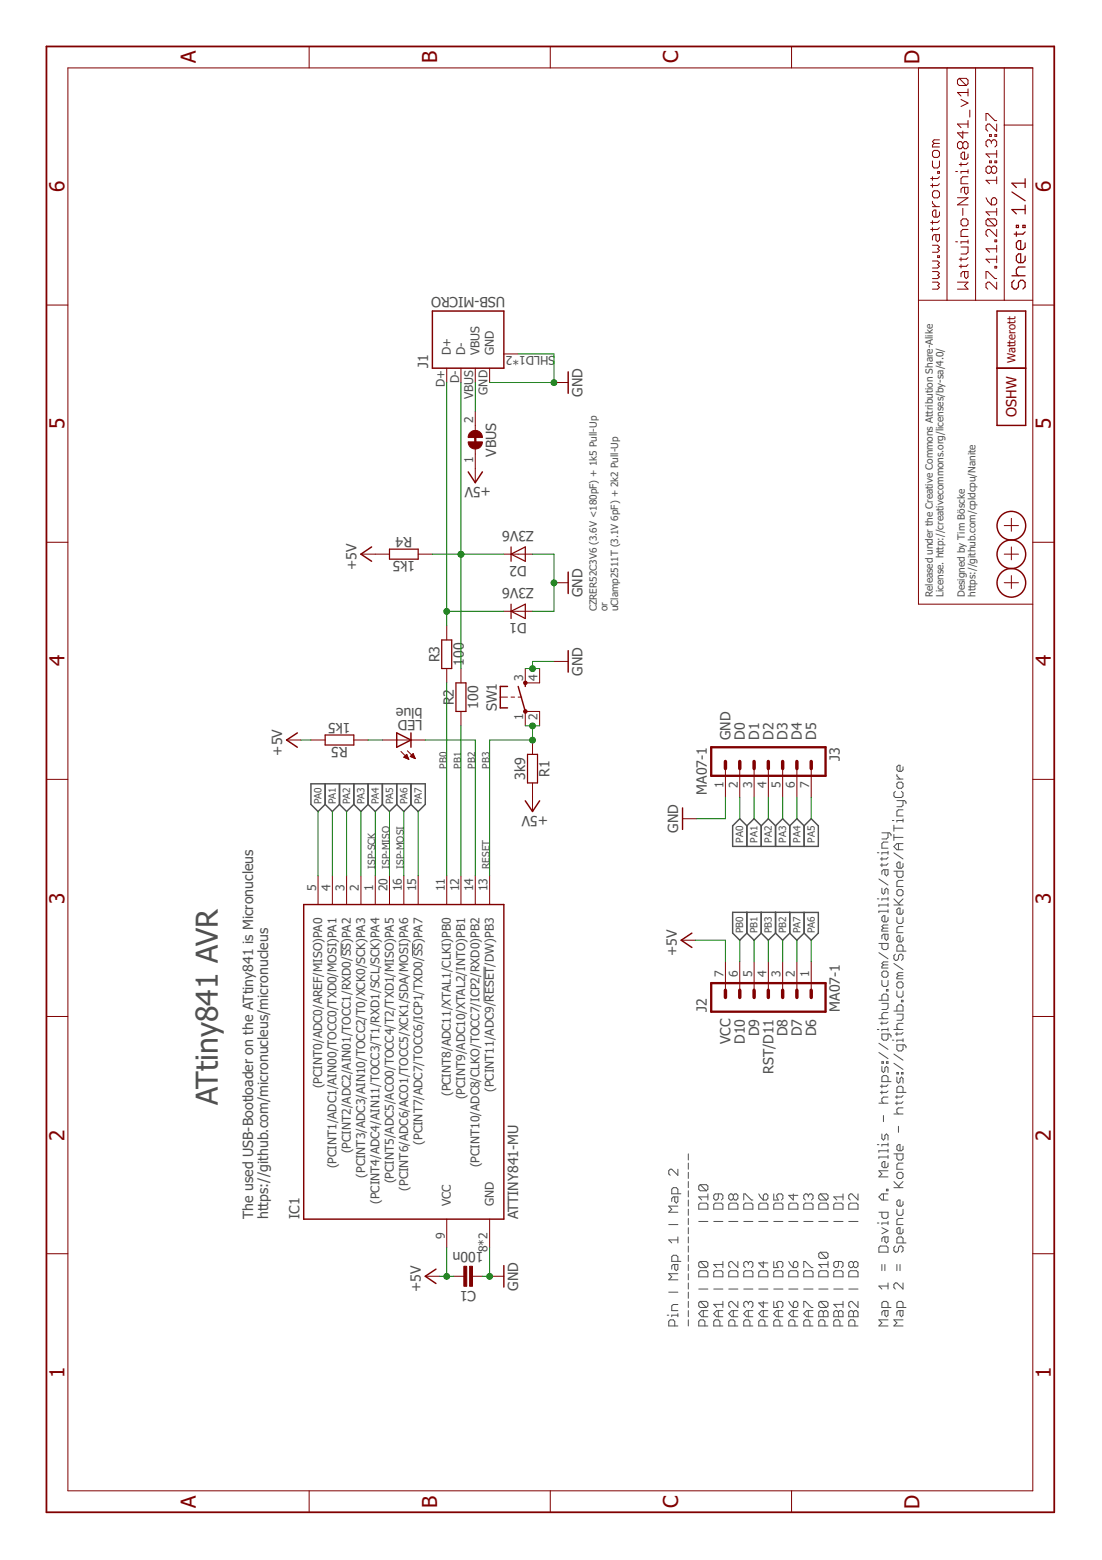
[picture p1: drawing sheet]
<svg xmlns="http://www.w3.org/2000/svg" width="210mm" height="297mm" viewBox="0 0 210 297" stroke-linecap="round" stroke-linejoin="round" font-family="sans-serif">
<g fill="none" stroke="#505050" stroke-width=".19">
<path d="M168 158.6h1.4l.3 .3v.3M169.1 158.6v.8l-.3 .3h-.8M170 156.2h.3M170.3 157.1v1.2M170.3 158.9v1.1M170.3 159.4h1.7M170.3 157.7h1.7M170.5 150.7l-.2 .3v.6l.2 .2h1.2l.3-.2v-.6l-.3-.3M170.8 147.5v.2l.6 .6M170.8 152.4h1.5l.3 .3v.3M170.8 148.3h1.2M171.1 148.9h.6l.3 .3v.6l-.3 .3h-.6l-.3-.3v-.6z"/>
<path d="M172 146v.6l-.3 .3h-.6l-.3-.3v-.6l.3-.3h.3v1.2M172 154.2h-.9l-.3 .3v.9h1.2M172 156.2h-1.2v.3M172 152.4v.9l-.3 .3h-.9M172 155.9v.6M65 179.5v2.6M78.6 179.5v2.6M167.1 171.2h.3M167.1 162.4h.3M167.4 179.6h1.7v.9l-.3 .3h-.5l-.3-.3v-.9M167.4 167.4l1.7 1.1M168 163.3v.5"/>
<path d="M168 164.4v.6M168 169.1v.9l.3 .3 .3-.3v-.6l.2-.3 .3 .3v.9M168.3 176.7l-.3 .3v.3h1.1M168.3 176.7h.8M168.6 165.6v.9l.2 .3 .3-.3v-.9h-.8l-.3 .3v.6M168.6 177.9v.9l.2 .2 .3-.2v-.9h-.8l-.3 .3v.6M169.1 160.3h-.8l-.3 .3v.9h1.1M169.1 162.4h-1.1v.3M169.1 171.2h-1.1v.2M169.1 174.7v.5l-.3 .3h-.5l-.3-.3v-.5l.3-.3h.3v1.1M169.1 162.1v.6M169.1 170.9v.5"/>
<path d="M169.1 172v.6M169.1 173.2v.6M169.1 172.3h-1.7v.3M169.1 173.5h-1.7v.3M169.1 176.1h-.8l-.3 .3 .3 .3M169.1 164.4l-.3 .3h-1.1M169.1 163.3l-.3 .3h-1.1M170.3 172.3h1.7M170.3 165.9h1.7v.9l-.3 .2h-.6l-.3-.2v-.9M170.3 171.2l1.1 1.1M170.3 162.4l1.7 1.2M170.8 174.7v.8l.3 .3h.6l.3-.3v-.8"/>
<path d="M171.1 169.4h.6l.3 .3v.6l-.3 .3h-.6l-.3-.3v-.6zM171.1 160.6v1.2M172 164.4v.6l-.3 .3h-.6l-.3-.3v-.6l.3-.3h.3v1.2M172 167.6h-.9l-.3 .3v.9h1.2M172 173.2v.6l-.3 .3h-.6l-.3-.3v-.6l.3-.3h.3v1.2M172 176.4h-.9l-.3 .3v.9h1.2M172 178.5v.5l-.3 .3h-.6l-.3-.3v-.5l.3-.3h.3v1.1M172 171.2l-.9 .8M172 160.6h-1.2l-.5 .6 .5 .6h1.2M92.2 184v6.7M167.1 196h.3M167.4 190.5h1.7v-.9l-.3-.3h-.5l-.3 .3v.9"/>
<path d="M167.4 198.6l1.7 1.2M167.4 194h1.7M167.4 181.4l1.7 1.2M168 185.2l.3-.3h.5l.3 .3v.6l-.3 .3h-.5l-.3-.3zM168 186.7v.8l.3 .3h.5l.3-.3v-.8M168 194.6v.5M168 191.1h1.1v.8l-.3 .3h-.8M168.3 183.7l-.3 .3v.3h1.1M168.3 183.7h.8M168.8 188.4h.3v.3h-.3zM169.1 192.8h-.8l-.3 .3v.6l.3 .3M169.1 196h-1.1v.3"/>
<path d="M169.1 196.9v.9l-.3 .3h-.5l-.3-.3v-.9h1.4l.3 .3v.3M169.1 195.7v.6M169.1 194.6l-.3 .2h-1.1M169.1 183.2h-.8l-.3 .3 .3 .2M170 198.1h.3M170.3 196h1.7M170.3 192.5h1.7v-.9l-.3-.3h-.6l-.3 .3v.9M170.3 183.5l1.7 1.1M170.5 181.7l-.2 .3v.6l.2 .3h.3l.3-.3v-.6l.3-.3h.3l.3 .3v.6l-.3 .3M170.8 187.2l.3-.2h.6l.3 .2v.6l-.3 .3h-.6l-.3-.3zM170.8 188.7v.9l.3 .3h.6l.3-.3v-.9M170.8 196.6v.6"/>
<path d="M170.8 193.1h1.2v.9l-.3 .3h-.9M171.1 185.8l-.3 .3v.3h1.2M171.1 185.8h.9M171.7 190.5h.3v.3h-.3zM172 196.6l-.3 .3h-1.2M172 198.1h-1.2v.3M172 194.9h-.9l-.3 .2v.6l.3 .3M172 181.1v-.9l-.3-.3h-.6l-.3 .3v.9h1.8M172 198.9v.9l-.3 .3h-.6l-.3-.3v-.9h1.5l.3 .3v.3M172 197.8v.6M172 185.2h-.9l-.3 .3 .3 .3M131.1 219.7v1.2"/>
<path d="M167.1 218h.3M167.4 210.1h1.7M167.4 200.4l1.7 1.2M168 202.2h.3v.3h-.3zM168 203.1v.8l.3 .3 .3-.3v-.6l.2-.2 .3 .2v.9M168 206.5v.6M168 207.7v.6M168 215.9v.9l.3 .3 .3-.3v-.6l.2-.3 .3 .3v.9M168.3 212.4v1.2M168.8 202.2h.3v.3h-.3zM169.1 206v-.9l-.3-.3h-.5l-.3 .3v.9h1.7M169.1 208.9h-.8l-.3 .3v.6l.3 .3"/>
<path d="M169.1 218h-1.1v.2M169.1 217.7v.5M169.1 218.8v.6M169.1 219.1h-1.7v.3M169.1 207.7l-.3 .3h-1.1M169.1 206.5l-.3 .3h-1.1M170.3 219.7h1.7v.9l-.3 .3h-.6l-.3-.3v-.9M170.3 212.1h1.7M170.3 202.5l1.7 1.1M170.3 200.7l1.7 1.2M170.8 204.2h.3v.3h-.3zM170.8 205.1v.9l.3 .2 .3-.2v-.6l.3-.3 .3 .3v.8"/>
<path d="M170.8 208.6v.6M170.8 209.8v.6M171.1 214.5v1.1M171.7 204.2h.3v.3h-.3zM172 218.2v.6l-.3 .3h-.6l-.3-.3v-.6l.3-.2h.3v1.1M172 209.8l-.3 .3h-1.2M172 208.6l-.3 .3h-1.2M172 208v-.9l-.3-.3h-.6l-.3 .3v.9h1.8M172 210.9h-.9l-.3 .3v.6l.3 .3M127.4 233.2h1.7M128.5 227.9v.9l.3 .3 .3-.3v-.9h-.9l-.2 .3v.6M129.1 222.6v1.2l-1.1-1.2h-.3l-.3 .3v.6l.3 .3"/>
<path d="M129.1 227.3v-.9l-.3-.3h-.6l-.2 .3v.9h1.7M129.1 235.5v1.2M129.1 236.1h-1.7l.6 .6M129.1 229.7h-1.7l.6 .6-.6 .5h1.7M131.1 221.5v1.1M131.1 223.2v1.2M131.1 225v1.1M131.1 226.7v1.2M131.1 228.5v1.2M131.1 230.3v1.1M131.1 232v1.2M131.1 233.8v1.1"/>
<path d="M131.1 235.5v1.2M131.1 237.3v1.1M131.1 239v1.2M133.1 229.4l.3-.3h1.1l.3 .3v.8h-1.7zM133.1 232.6h1.7M133.4 225.6l-.3 .2v.6l.3 .3h1.1M133.4 225.6h1.1l.3 .2v.6l-.3 .3M133.4 225.6l1.1 1.1M134.8 227.9h-1.7l.6 .6M134.8 227.3v1.2M136 232.6h1.7M136 229.4l.2-.3h1.2l.3 .3v.8h-1.7z"/>
<path d="M136.8 227.3v.9l-.3 .3h-.3l-.2-.3v-.6l.2-.3h1.2l.3 .3v.6l-.3 .3M138.8 232.6h1.7M138.8 229.4l.3-.3h1.2l.2 .3v.8h-1.7zM139.7 227.6l-.3-.3h-.3l-.3 .3v.6l.3 .3h.3l.3-.3M139.7 227.6l.3-.3h.3l.2 .3v.6l-.2 .3h-.3l-.3-.3M139.7 227.6v.6M141.7 228.5v-1.2h.3l1.1 1.2h.3M141.7 232.6h1.7M141.7 229.4l.3-.3h1.1l.3 .3v.8h-1.7zM144.5 232.6h1.8M144.5 229.4l.3-.3h1.2l.3 .3v.8h-1.8zM144.5 227.3l.3 .6 .6 .6"/>
<path d="M145.4 227.6l.3-.3h.3l.3 .3v.6l-.3 .3h-.6zM147.4 227.3v1.2h.9l-.3-.6v-.3l.3-.3h.5l.3 .3v.6l-.3 .3M147.4 232.6h1.7M147.4 229.4l.3-.3h1.1l.3 .3v.8h-1.7zM150.2 232.6h1.8M150.2 229.4l.3-.3h1.2l.3 .3v.8h-1.8zM151.1 227.3v1.2l-.9-.9h1.8M153.1 232.6h1.8M153.1 229.4l.3-.3h1.2l.3 .3v.8h-1.8zM154 227.6l-.3-.3h-.3l-.3 .3v.6l.3 .3M154 227.6l.3-.3h.3l.3 .3v.6l-.3 .3M154 227.6v.3"/>
<path d="M156 232.6h1.7M156 229.4l.3-.3h1.1l.3 .3v.8h-1.7zM156.3 227.3h1.1l.3 .3v.6l-.3 .3M156.3 227.3l-.3 .3v.6l.3 .3h1.1M156.3 238.4l-.3 .3v.6l.3 .3h1.1M156.3 238.4h1.1l.3 .3v.6l-.3 .3M156.3 238.4l1.1 1.2M156.3 227.3l1.1 1.2M158.8 232.6h1.8M158.8 229.4l.3-.3h1.2l.3 .3v.8h-1.8zM160.6 227.9h-1.8l.6 .6M160.6 227.3v1.2"/>
<path d="M161.7 232.6h1.7M161.7 229.4l.3-.3h1.1l.3 .3v.8h-1.7zM163.4 227.3v1.2l-1.1-1.2h-.3l-.3 .3v.6l.3 .3M167.1 232.9h.3M167.4 230.8h1.7v.9l-.3 .3h-.5l-.3-.3v-.9M167.7 237.3h1.1l.3 .3v.8h-1.7v-.8zM168 233.8l1.1 .5-1.1 .6M168.3 227.3v1.2M168.6 235.5v.9l.2 .3 .3-.3v-.9h-.8l-.3 .3v.6M168.8 226.4h.3v.3h-.3zM169.1 227.3h-1.1l-.6 .6 .6 .6h1.1M169.1 221.5v.6l-.3 .2h-.5l-.3-.2v-.6l.3-.3h.3v1.1"/>
<path d="M169.1 232.9h-1.1v.3M169.1 220v.6M169.1 232.6v.6M169.1 220.3h-1.7v.3M169.1 222.9h-1.7l.6 .6-.6 .6h1.7M170.3 226.1h1.7M170.3 225l1.1 1.1M170.5 237.3l-.2 .3v.5l.2 .3h.3l.3-.3v-.5l.3-.3h.3l.3 .3v.5l-.3 .3M170.8 223.5l.3-.3h.6l.3 .3v.6l-.3 .3h-.6l-.3-.3zM170.8 230.3v.8l.3 .3h.6l.3-.3v-.8M172 232h-.9l-.3 .3v.9h1.2M172 228.8v.6l-.3 .3h-.6l-.3-.3v-.6l.3-.3h.3v1.2"/>
<path d="M172 221.5h-.9l-.3 .3v.8h1.2M172 225l-.9 .8M172 236.7v-.9l-.3-.3h-.6l-.3 .3v.9h1.8M172 234v.6l-.3 .3h-.6l-.3-.3v-.6l.3-.2h.3v1.1M127.1 250.4h.3M127.4 246h1.7M128.5 252.5v-.9l-.3-.3h-.5l-.3 .3v.9h1.7M128.5 240.8v.9l.3 .2 .3-.2v-.9h-.9l-.2 .3v.6M129.1 240.2v-.9l-.3-.3h-.6l-.2 .3v.9h1.7M129.1 248.4h-.9l-.2 .3v.9h1.1M129.1 250.4h-1.1v.3M129.1 250.1v.6"/>
<path d="M129.1 242.5h-1.7l.6 .6-.6 .6h1.7M131.1 240.8v1.1M131.1 242.5v1.2M131.1 244.3v1.1M131.1 246v1.2M131.1 247.8v1.2M131.1 249.6v1.1M131.1 251.3v1.2M133.1 245.4h1.7M133.4 240.2h1.1l.3 .3v.6l-.3 .3M133.4 240.2l-.3 .3v.6l.3 .3h1.1M133.4 242h1.1l.3 .2v.9h-1.7v-.9z"/>
<path d="M133.4 247.8l-.3 .3v.6l.3 .3h1.1M133.4 247.8h1.1l.3 .3v.6l-.3 .3M133.4 247.8l1.1 1.2M133.4 240.2l1.1 1.2M134 249.6v1.1M134.3 252.5v-.9l-.3-.3h-.6l-.3 .3v.9h1.7M134.8 249.6h-1.1l-.6 .5 .6 .6h1.1M136 245.4h1.7M136 242.2l.2-.2h1.2l.3 .2v.9h-1.7zM136.8 249.6v1.1M137.1 252.5v-.9l-.3-.3h-.6l-.2 .3v.9h1.7M137.7 249.6h-1.2l-.5 .5 .5 .6h1.2"/>
<path d="M137.7 248.4h-1.7l.5 .6M137.7 240.8h-1.7l.5 .6M137.7 240.2v1.2M137.7 247.8v1.2M138.8 245.4h1.7M138.8 242.2l.3-.2h1.2l.2 .2v.9h-1.7zM139.7 249.6v1.1M140 252.5v-.9l-.3-.3h-.6l-.3 .3v.9h1.7M140.5 249.6h-1.1l-.6 .5 .6 .6h1.1M140.5 240.2v1.2l-1.1-1.2h-.3l-.3 .3v.6l.3 .3M140.5 247.8v1.2l-1.1-1.2h-.3l-.3 .3v.6l.3 .3M141.7 245.4h1.7"/>
<path d="M141.7 242.2l.3-.2h1.1l.3 .2v.9h-1.7zM142.5 240.5l-.3-.3h-.2l-.3 .3v.6l.3 .3M142.5 240.5l.3-.3h.3l.3 .3v.6l-.3 .3M142.5 248.1l-.3-.3h-.2l-.3 .3v.6l.3 .3M142.5 248.1l.3-.3h.3l.3 .3v.6l-.3 .3M142.5 240.5v.3M142.5 248.1v.3M142.5 249.6v1.1M142.8 252.5v-.9l-.3-.3h-.5l-.3 .3v.9h1.7M143.4 249.6h-1.2l-.5 .5 .5 .6h1.2M144.5 245.4h1.8M144.5 242.2l.3-.2h1.2l.3 .2v.9h-1.8z"/>
<path d="M145.4 240.2v1.2l-.9-.9h1.8M145.4 247.8v1.2l-.9-.9h1.8M145.4 249.6v1.1M145.7 252.5v-.9l-.3-.3h-.6l-.3 .3v.9h1.8M146.3 249.6h-1.2l-.6 .5 .6 .6h1.2M147.4 240.2v1.2h.9l-.3-.6v-.3l.3-.3h.5l.3 .3v.6l-.3 .3M147.4 247.8v1.2h.9l-.3-.6v-.3l.3-.3h.5l.3 .3v.6l-.3 .3M147.4 245.4h1.7M147.4 242.2l.3-.2h1.1l.3 .2v.9h-1.7zM148.3 249.6v1.1M148.5 252.5v-.9l-.2-.3h-.6l-.3 .3v.9h1.7M149.1 249.6h-1.1l-.6 .5 .6 .6h1.1"/>
<path d="M150.2 245.4h1.8M150.2 242.2l.3-.2h1.2l.3 .2v.9h-1.8zM150.2 247.8l.3 .6 .6 .6M150.2 240.2l.3 .6 .6 .6M151.1 240.5l.3-.3h.3l.3 .3v.6l-.3 .3h-.6zM151.1 248.1l.3-.3h.3l.3 .3v.6l-.3 .3h-.6zM151.1 249.6v1.1M151.4 252.5v-.9l-.3-.3h-.6l-.3 .3v.9h1.8M152 249.6h-1.2l-.6 .5 .6 .6h1.2M153.1 241.4v-1.2h.3l1.2 1.2h.3M153.1 249v-1.2h.3l1.2 1.2h.3M153.1 245.4h1.8"/>
<path d="M153.1 242.2l.3-.2h1.2l.3 .2v.9h-1.8zM154 249.6v1.1M154.3 252.5v-.9l-.3-.3h-.6l-.3 .3v.9h1.8M154.9 249.6h-1.2l-.6 .5 .6 .6h1.2M156 249.9l.3-.3h.2l.3 .3 .3-.3h.3l.3 .3v.8h-1.7zM156 245.4h1.7M156 242.2l.3-.2h1.1l.3 .2v.9h-1.7zM156.3 247.8l-.3 .3v.6l.3 .3h1.1M156.3 247.8h1.1l.3 .3v.6l-.3 .3M156.3 247.8l1.1 1.2M156.8 249.9v.8M157.1 252.5v-.9l-.3-.3h-.5l-.3 .3v.9h1.7"/>
<path d="M157.7 240.8h-1.7l.5 .6M157.7 240.2v1.2M158.8 249.9l.3-.3h.3l.3 .3 .3-.3h.3l.3 .3v.8h-1.8zM158.8 245.4h1.8M158.8 242.2l.3-.2h1.2l.3 .2v.9h-1.8zM159.7 240.2v.9l-.3 .3h-.3l-.3-.3v-.6l.3-.3h1.2l.3 .3v.6l-.3 .3M159.7 249.9v.8M160 252.5v-.9l-.3-.3h-.6l-.3 .3v.9h1.8M160.6 248.4h-1.8l.6 .6M160.6 247.8v1.2M161.7 249.9l.3-.3h.3l.3 .3 .2-.3h.3l.3 .3v.8h-1.7zM161.7 245.4h1.7"/>
<path d="M161.7 242.2l.3-.2h1.1l.3 .2v.9h-1.7zM162.6 240.5l-.3-.3h-.3l-.3 .3v.6l.3 .3h.3l.3-.3M162.6 240.5l.2-.3h.3l.3 .3v.6l-.3 .3h-.3l-.2-.3M162.6 240.5v.6M162.6 249.9v.8M162.8 252.5v-.9l-.2-.3h-.6l-.3 .3v.9h1.7M163.4 247.8v1.2l-1.1-1.2h-.3l-.3 .3v.6l.3 .3M168 240.8v1.1M168.6 249.6v.8l.2 .3 .3-.3v-.8h-.8l-.3 .3v.5M168.6 240.8v1.1M169.1 251.3h-1.7l.6 .6-.6 .6h1.7M169.1 249v-.9l-.3-.3h-.5l-.3 .3v.9h1.7"/>
<path d="M169.1 244.3v1.1M169.1 244.9h-1.7l.6 .5M170.8 240.8v1.1M171.4 249.6v.8l.3 .3 .3-.3v-.8h-.9l-.3 .3v.5M171.4 240.8v1.1M172 251.3h-1.7l.5 .6-.5 .6h1.7M172 249v-.9l-.3-.3h-.6l-.3 .3v.9h1.8M172 244.3v1.1l-1.2-1.1h-.3l-.2 .3v.6l.2 .2"/>
</g>
<g fill="none" stroke="#505050" stroke-width=".28">
<path d="M61.9 153.2l-1.3 1.3-1.4-1.3v-4h21.8v4l-1.3 1.3-1.4-1.3M61.9 153.2l1.4 1.3 1.4-1.3M61.9 149.2v4M64.7 153.2l1.3 1.3 1.4-1.3M64.7 149.2v4M67.4 153.2l1.3 1.3 1.4-1.3M67.4 149.2v4M70.1 153.2l1.4 1.3 1.3-1.3M70.1 149.2v4M72.8 153.2l1.4 1.3 1.4-1.3M72.8 149.2v4M75.6 153.2l1.3 1.3 1.4-1.3"/>
<path d="M75.6 149.2v4M78.3 149.2v4M142.3 157.2l-1.4-1.3-1.3 1.3v4h16.3v-4l-1.4-1.3-1.3 1.3M142.3 157.2v4M142.3 157.2l1.3-1.3 1.4 1.3M145 157.2v4M145 157.2l1.3-1.3 1.4 1.3M147.7 157.2v4M147.7 157.2l1.4-1.3 1.3 1.3M150.4 157.2v4M150.4 157.2l1.4-1.3 1.4 1.3M153.2 157.2v4"/>
<path d="M142.3 177.7l-1.4 1.3-1.3-1.3v-4h16.3v4l-1.4 1.3-1.3-1.3M142.3 173.7v4M142.3 177.7l1.3 1.3 1.4-1.3M145 173.7v4M145 177.7l1.3 1.3 1.4-1.3M147.7 173.7v4M147.7 177.7l1.4 1.3 1.3-1.3M150.4 173.7v4M150.4 177.7l1.4 1.3 1.4-1.3M153.2 173.7v4"/>
</g>
<path d="M90.5 83v1.4M135.5 142.3h21.7v5.4h-21.7zM135.5 187.2h21.7v5.4h-21.7z" fill="none" stroke="#800000" stroke-width=".44"/>
<g fill="none" stroke="#800000" stroke-width=".19">
<path d="M12.9 12.9h183.8v271h-183.8zM58.9 8.8v4.1M104.8 8.8v4.1M150.8 8.8v4.1M174.9 12.9v102.1h21.8M180.4 12.9v44.3M182.7 14.9h1.3l.4 .4v.6l-.4 .4M182.7 14.9l-.3 .4v.6l.3 .4h1.3M182.7 14.9l1.3 1.4M183 18.9l1.4 .7-1.4 .7M184.4 16.9v1.4M184.4 17.6h-2l.6 .7"/>
<path d="M185.8 12.9v44.3M191.3 12.9v44.3M177.6 30.6v1l.3 .4h.7l.3-.4v-1M177.6 33.7v.6M177.6 35v.7M177.6 38.3v.4l.7 .6M177.6 39.3h1.3M177.9 36.3h.7l.3 .4v.6l-.3 .4h-.7l-.3-.4v-.6zM177.9 28.6h.7l.3 .4v.7l-.3 .3h-.7l-.3-.3v-.7zM177.9 27.3l-.3 .3v.4h1.3M177.9 27.3h1M178.6 32.7h.3v.3h-.3z"/>
<path d="M178.9 26.6h-1l-.3 .4 .3 .3M178.9 35l-.3 .3h-1.3M178.9 33.7l-.3 .3h-1.3M182 32.7h.4M182.4 37.7h2l-2 1.3h2M183 31v.6M183.4 27.3l.3-.3h.3l.4 .3v.7l-.4 .3h-.3l-.3-.3M183.4 25v1.3l-1-1h2M183.4 27.3v.7M183.4 39.7v1.3M183.4 27.3l-.4-.3h-.3l-.3 .3v.7l.3 .3h.3l.4-.3M183.7 35.7v1l.3 .3 .4-.3v-1h-1l-.4 .3v.7"/>
<path d="M184.4 29.3v.7l-.4 .3h-.6l-.4-.3v-.7l.4-.3h.3v1.3M184.4 32.7h-1.4v.3M184.4 33.7h-1l-.4 .3v1h1.4M184.4 22.9v1.4M184.4 32.3v.7M184.4 31l-.4 .3h-1.3M184.4 23.6h-2l.6 .7M184.7 21v1.3M187.8 23v-1.4h.4l1.3 1.4h.3M187.8 37.7l.4 .6 .6 .7M188.5 25.6h.3v.4h-.3zM188.5 30.6h.3v.4h-.3z"/>
<path d="M188.8 38l.4-.3h.3l.3 .3v.7l-.3 .3h-.7zM188.8 27l.4-.4h.3l.3 .4v.6l-.3 .4M188.8 32l.4-.4h.3l.3 .4v.7l-.3 .3h-.3l-.4-.3M188.8 27l-.3-.4h-.3l-.4 .4v.6l.4 .4M188.8 32l-.3-.4h-.3l-.4 .4v.7l.4 .3h.3l.3-.3M188.8 27v.3M188.8 32v.7M189.5 25.6h.3v.4h-.3zM189.5 30.6h.3v.4h-.3zM189.8 23.6v1.4l-1.3-1.4h-.3l-.4 .4v.6l.4 .4M189.8 28.6v1.4M189.8 33.7v1.3"/>
<path d="M189.8 39.7v1.3M189.8 34.3h-2l.7 .7M189.8 29.3h-2l.7 .7M191.3 23.8h5.4M8.8 58.1h4.1M174.9 57.2h21.8M177.6 53.7h1l.3 .3-.3 .4 .3 .3-.3 .4h-1M177.6 51.7h1l.3 .3-.3 .4 .3 .3-.3 .3h-1M177.6 49.7h1l.3 .3-.3 .4 .3 .3-.3 .3h-1M177.6 46.7h1l.3 .3-.3 .4 .3 .3-.3 .3h-1M177.6 42v.7M177.6 43.3v.7"/>
<path d="M178.3 44.7v1l.3 .3 .3-.3v-1h-1l-.3 .3v.7M178.6 48.7h.3v.3h-.3zM178.9 43.3l-.3 .4h-1.3M178.9 40.3v.7l-.3 .3h-.7l-.3-.3v-.7l.3-.3h.4v1.3M178.9 42l-.3 .4h-1.3M182 46h.4M182.4 53.7h2l-.7 .7 .7 .7h-2M183 49v.7M183 50.4v.6M183 47h1.4v1l-.4 .4h-1M183.4 41.7h.6l.4 .3v.7l-.4 .3h-.6l-.4-.3v-.7zM183.7 51.7v1l.3 .3 .4-.3v-1h-1l-.4 .3v.7"/>
<path d="M184.4 43.7h-1l-.4 .3v1h1.4M184.4 46h-1.4v.4M184.4 45.7v.7M184.4 50.4l-.4 .3h-1.3M184.4 49l-.4 .4h-1.3M187.8 53v-1.3h.4l1.3 1.3h.3M188.2 41.7h1.3l.3 .3v.7l-.3 .3M188.2 41.7l-.4 .3v.7l.4 .3h1.3M188.2 41.7l1.3 1.3M189.5 50.7h.3v.3h-.3zM189.5 45.7h.3v.3h-.3zM189.8 53.7v1.4l-1.3-1.4h-.3l-.4 .3v.7l.4 .4"/>
<path d="M189.8 49.4h-2l.7 .6M189.8 43.7v1.3l-1.3-1.3h-.3l-.4 .3v.7l.4 .3M189.8 46.7v1.3M189.8 48.7v1.3M189.8 47.4h-2l.7 .6M189.8 40.3h-2l.7 .7M196.7 58.1h4.1M85.1 70.1v2.7M87.8 70.1v2.7M90.5 70.1v2.7M90.5 78.3v3.7M93.3 70.1v2.7"/>
<path d="M96 67.4h2.7M105.5 72.8h2.7M90.5 85.5v6.4M192.6 98.7v2.5M8.8 103.3h4.1M68.7 105.5h5.5M79.7 105.5h2.7M85.1 119.1v2.8M96 105.5h5.4M96 116.4h5.4M105.5 111h2.7M191.3 111h2.7"/>
<path d="M191.3 105.5h2.7M191.3 100.1h2.7M192.6 104.1v2.5M192.6 109.6v2.5M196.7 103.3h4.1M85.1 127.3v2.7M87.8 127.3v2.7M87.8 135.5v2.7M95.3 132.7h1.4M97.3 132.7h.7M98.7 132.7h.7M100.1 127.3v2.7h2.7v-2.7"/>
<path d="M100.1 138.2v-2.7h2.7v2.7M105.5 125.9h2.7M8.8 148.4h4.1M54.6 140.9h2.7M59.2 140.9h2.7M67.4 140.9h2.7M72.8 140.9h8.2M76.4 143.1l1.5 1.5M76.9 144.2l.6-.6 .4 1zM76.9 144.1v.1M77.1 144v.3M77.2 143.9v.4"/>
<path d="M77.3 143.7v.7M77.5 143.7v.7M77.6 143l1.5 1.4M77.6 144v.5M77.7 144.3v.2M78.1 144l.6-.5 .4 .9zM78.3 143.9v.2M78.4 143.8v.3M78.5 143.7v.5M78.7 143.5v.8M78.8 143.7v.6M78.9 144v.4"/>
<path d="M79.1 144.4h.1M101.4 140.9v2.7M101.4 149.1v5.4M130 155.9h2.7M138.2 146.3v5.5M140.9 146.3v5.5M143.6 146.3v5.5M146.3 146.3v5.5M149.1 146.3v5.5M151.8 146.3v5.5M154.5 146.3v5.5M196.7 148.4h4.1"/>
<path d="M60.6 166.8v5.4M63.3 166.8v5.4M66 166.8v5.4M68.7 166.8v5.4M71.5 166.8v5.4M74.2 166.8v5.4M76.9 166.8v5.4M79.7 166.8v5.4M85.1 166.8v5.4M87.8 166.8v5.4M90.5 166.8v5.4M93.3 166.8v5.4"/>
<path d="M129.8 179h2.7M8.8 193.5h4.1M138.2 183.1v5.5M140.9 183.1v5.5M143.6 183.1v5.5M146.3 183.1v5.5M149.1 183.1v5.5M151.8 183.1v5.5M154.5 183.1v5.5M196.7 193.5h4.1M8.8 238.7h4.1M85.1 232.1v5.5"/>
<path d="M93.3 232.1v5.5M196.7 238.7h4.1M81 243h2.7M86.4 243h1.9M90 243h1.9M93.3 243h2.7M58.9 283.9v4.1M104.8 283.9v4.1M150.8 283.9v4.1"/>
</g>
<g fill="none" stroke="#800000" stroke-width=".28">
<path d="M82.4 59.2h13.6v10.9h-13.6zM189.9 59.2h5.5v21.8h-5.5zM108.2 70.8v4.1M189.9 70.1h5.5M89.2 89.9l1.3 2 1.4-2M70.8 104.1l-2.1 1.4 2.1 1.4M108.2 108.9v4.1M56.6 139.6l-2 1.3 2 1.4M75.6 139.6l2.7 1.3-2.7 1.4zM78.3 139.6v2.7M96.7 130.7h-1.4v4.1h1.4M98.7 130.7l1.4 4.8"/>
<path d="M100.1 130v.7M108.2 123.9v4.1M100.1 152.5l1.3 2 1.4-2M130 153.8v4.1M57.8 172.2h38.2v59.9h-38.2zM131.8 177.7l-2 1.3 2 1.4M83 241.7l-2 1.3 2 1.4M96 241v4.1"/>
<circle cx="192.6" cy="100.1" r="2.73"/>
<circle cx="192.6" cy="111" r="2.73"/>
<circle cx="192.6" cy="105.5" r="2.73"/>
</g>
<g fill="#800000" stroke="#800000" stroke-width=".19">
<path d="M88.3 241.1h.6v3.8h-.6z"/>
<path d="M89.5 241.1h.5v3.8h-.5z"/>
</g>
<path d="M8.8 8.8h192v279.2h-192z" fill="none" stroke="#800000" stroke-width=".34"/>
<g fill="none" stroke="#800000" stroke-width=".23">
<path d="M192.7 36.6l2.6 1.6M195.3 39.9h-2.6l.9 .8M195.3 34v1.7M195.3 39.1v1.6M195.3 34.9h-2.6l.9 .8M192.7 52.5h2.6M193.2 53.4l-.5 .4v.8l.5 .4h.4l.4-.4v-.8l.4-.4h.4l.5 .4v.8l-.5 .4M193.6 42.9h.4v.4h-.4zM193.6 44.2v.8M194.8 42.9h.5v.4h-.5zM195.3 46.2v.9l-.5 .4h-.8l-.4-.4v-.9l.4-.4h.4v1.7M195.3 48.8v.8l-.5 .4h-.8l-.4-.4v-.8l.4-.5h.4v1.7"/>
<path d="M195.3 50.8h-1.3l-.4 .5v.8l.4 .4M195.3 44.2l-.5 .4h-1.6M74.2 104.6h5.5v1.9h-5.5zM97.3 105.5l2.8-1.4v2.8zM97.3 104.1v2.8M97.3 115v2.8M97.3 116.4l2.8-1.4v2.8zM61.9 140h5.5v1.9h-5.5zM84.1 121.9h1.9v5.4h-1.9zM86.8 130h2v5.5h-2zM100.5 143.6h1.9v5.5h-1.9z"/>
</g>
<g fill="#800000" stroke="#800000" stroke-width=".19">
<path d="M89.6 82.4a1.35 1.35 0 0 1 1.4-.4 1.35 1.35 0 0 1 .9 1.3h-2.7v-.4z" fill-rule="evenodd"/>
<path d="M89.2 84.1h2.7a1.35 1.35 0 0 1-1.4 1.4 1.35 1.35 0 0 1-1.3-1.4z" fill-rule="evenodd"/>
<circle cx="100.1" cy="135.5" r=".35"/>
<circle cx="100.1" cy="130" r=".35"/>
</g>
<g fill="none" stroke="#800000" stroke-width=".66">
<path d="M138.2 145v1.3M140.9 145v1.3M143.6 145v1.3M146.3 145v1.3M149.1 145v1.3M151.8 145v1.3M154.5 145v1.3M138.2 188.6v1.3M140.9 188.6v1.3M143.6 188.6v1.3M146.3 188.6v1.3M149.1 188.6v1.3"/>
<path d="M151.8 188.6v1.3M154.5 188.6v1.3"/>
</g>
<g fill="none" stroke="#008000" stroke-width=".19">
<path d="M85.1 72.8v46.3M87.8 72.8v54.5M90.5 72.8v5.5M98.7 67.4h6.8v5.4h-12.2M82.4 105.5h13.6M85.1 116.4h10.9M101.4 105.5h4.1v10.9h-4.1M85.1 130v36.8M87.8 138.2v28.6M100.1 127.3h2.7M100.1 138.2h2.7M101.4 138.2v2.7h-8.1v25.9"/>
<path d="M105.5 125.9h-4.1v1.4M57.3 140.9h1.9M60.6 154.5v12.3M63.3 154.5v12.3M66 154.5v12.3M68.7 154.5v12.3M70.1 140.9h2.7M71.5 154.5v12.3M74.2 154.5v12.3M76.9 154.5v12.3M79.7 154.5v12.3M81 140.9h9.5v25.9"/>
<path d="M138.2 151.8v4.1h-5.5M140.9 151.8v4.1M143.6 151.8v4.1M146.3 151.8v4.1M149.1 151.8v4.1M151.8 151.8v4.1M154.5 151.8v4.1M132.5 179h5.7v4.1M140.9 179v4.1M143.6 179v4.1M146.3 179v4.1M149.1 179v4.1"/>
<path d="M151.8 179v4.1M154.5 179v4.1M85.1 237.6v5.4M93.3 237.6v5.4h-1.4M83.7 243h2.7"/>
</g>
<g fill="#008000" stroke="#008000" stroke-width=".19">
<circle cx="93.3" cy="243" r=".55"/>
<circle cx="105.5" cy="72.9" r=".55"/>
<circle cx="101.4" cy="127.3" r=".55"/>
<circle cx="105.5" cy="111" r=".55"/>
<circle cx="85.1" cy="243" r=".55"/>
<circle cx="87.8" cy="105.5" r=".55"/>
<circle cx="85.1" cy="116.4" r=".55"/>
<circle cx="101.4" cy="138.2" r=".55"/>
<circle cx="101.4" cy="140.9" r=".55"/>
</g>
<text font-size="5.8" fill="#505050" x="41.5" y="210.3" transform="rotate(-90 41.5 210.3)">ATtiny841 AVR</text>
<g font-size="3.9" fill="#800000">
<text x="37.3" y="12.1" transform="rotate(-90 37.3 12.1)">A</text>
<text x="83.2" y="12.1" transform="rotate(-90 83.2 12.1)">B</text>
<text x="129.2" y="12.1" transform="rotate(-90 129.2 12.1)">C</text>
<text x="175.1" y="12.2" transform="rotate(-90 175.1 12.2)">D</text>
<text x="12.3" y="36.6" transform="rotate(-90 12.3 36.6)">6</text>
<text x="200.2" y="36.6" transform="rotate(-90 200.2 36.6)">6</text>
<text x="12.3" y="81.7" transform="rotate(-90 12.3 81.7)">5</text>
<text x="200.2" y="81.7" transform="rotate(-90 200.2 81.7)">5</text>
<text x="12.3" y="126.9" transform="rotate(-90 12.3 126.9)">4</text>
<text x="200.2" y="126.9" transform="rotate(-90 200.2 126.9)">4</text>
<text x="12.3" y="172.1" transform="rotate(-90 12.3 172.1)">3</text>
<text x="200.2" y="172.1" transform="rotate(-90 200.2 172.1)">3</text>
<text x="12.3" y="217.2" transform="rotate(-90 12.3 217.2)">2</text>
<text x="200.2" y="217.2" transform="rotate(-90 200.2 217.2)">2</text>
<text x="12.3" y="262.4" transform="rotate(-90 12.3 262.4)">1</text>
<text x="200.2" y="262.4" transform="rotate(-90 200.2 262.4)">1</text>
<text x="37.3" y="287.1" transform="rotate(-90 37.3 287.1)">A</text>
<text x="83.2" y="287.1" transform="rotate(-90 83.2 287.1)">B</text>
<text x="129.2" y="287.1" transform="rotate(-90 129.2 287.1)">C</text>
<text x="175.1" y="287.2" transform="rotate(-90 175.1 287.2)">D</text>
</g>
<g font-size="2.7" fill="#505050">
<text x="96.2" y="56.5" transform="rotate(-180 96.2 56.5)">USB-MICRO</text>
<text x="81.5" y="70.1" transform="rotate(-90 81.5 70.1)">J1</text>
<text x="111" y="75.6" transform="rotate(-90 111 75.6)">GND</text>
<text x="94.5" y="87" transform="rotate(-90 94.5 87)">VBUS</text>
<text x="93.5" y="92.7" transform="rotate(-180 93.5 92.7)">+5V</text>
<text x="101.7" y="101.2" transform="rotate(-180 101.7 101.2)">Z3V6</text>
<text x="78.5" y="102.2" transform="rotate(-180 78.5 102.2)">R4</text>
<text x="79.1" y="106.9" transform="rotate(-180 79.1 106.9)">1k5</text>
<text x="100.3" y="107.7" transform="rotate(-180 100.3 107.7)">D2</text>
<text x="67.9" y="108.5" transform="rotate(-90 67.9 108.5)">+5V</text>
<text x="101.7" y="112" transform="rotate(-180 101.7 112)">Z3V6</text>
<text x="111" y="113.7" transform="rotate(-90 111 113.7)">GND</text>
<text x="100.3" y="118.6" transform="rotate(-180 100.3 118.6)">D1</text>
<text x="83.7" y="126.1" transform="rotate(-90 83.7 126.1)">R3</text>
<text x="88.4" y="126.8" transform="rotate(-90 88.4 126.8)">100</text>
<text x="111" y="128.7" transform="rotate(-90 111 128.7)">GND</text>
<text x="66.8" y="137.6" transform="rotate(-180 66.8 137.6)">1k5</text>
<text x="80.5" y="134.8" transform="rotate(-180 80.5 134.8)">blue</text>
<text x="80.5" y="137.1" transform="rotate(-180 80.5 137.1)">LED</text>
<text x="86.4" y="134.3" transform="rotate(-90 86.4 134.3)">R2</text>
<text x="91.1" y="134.9" transform="rotate(-90 91.1 134.9)">100</text>
<text x="94.6" y="135.4" transform="rotate(-90 94.6 135.4)">SW1</text>
<text x="53.8" y="143.9" transform="rotate(-90 53.8 143.9)">+5V</text>
<text x="66.2" y="142.3" transform="rotate(-180 66.2 142.3)">R5</text>
<text x="139.1" y="140.9" transform="rotate(-90 139.1 140.9)">GND</text>
<text x="141.9" y="140.9" transform="rotate(-90 141.9 140.9)">D0</text>
<text x="144.6" y="140.9" transform="rotate(-90 144.6 140.9)">D1</text>
<text x="147.3" y="140.9" transform="rotate(-90 147.3 140.9)">D2</text>
<text x="150" y="140.9" transform="rotate(-90 150 140.9)">D3</text>
<text x="152.7" y="140.9" transform="rotate(-90 152.7 140.9)">D4</text>
<text x="155.5" y="140.9" transform="rotate(-90 155.5 140.9)">D5</text>
<text x="100.1" y="148.5" transform="rotate(-90 100.1 148.5)">3k9</text>
<text x="104.7" y="147.9" transform="rotate(-90 104.7 147.9)">R1</text>
<text x="160" y="144.9" transform="rotate(-90 160 144.9)">J3</text>
<text x="104.4" y="155.3" transform="rotate(-180 104.4 155.3)">+5V</text>
<text x="134.6" y="151.3" transform="rotate(-90 134.6 151.3)">MA07-1</text>
<text x="129.2" y="158.6" transform="rotate(-90 129.2 158.6)">GND</text>
<text x="128.9" y="182" transform="rotate(-90 128.9 182)">+5V</text>
<text x="134.6" y="192.6" transform="rotate(-90 134.6 192.6)">J2</text>
<text x="144.6" y="197.3" transform="rotate(-90 144.6 197.3)">D9</text>
<text x="150" y="197.3" transform="rotate(-90 150 197.3)">D8</text>
<text x="152.7" y="197.3" transform="rotate(-90 152.7 197.3)">D7</text>
<text x="155.5" y="197.3" transform="rotate(-90 155.5 197.3)">D6</text>
<text x="160" y="192.6" transform="rotate(-90 160 192.6)">MA07-1</text>
<text x="139.1" y="198.8" transform="rotate(-90 139.1 198.8)">VCC</text>
<text x="141.9" y="198.8" transform="rotate(-90 141.9 198.8)">D10</text>
<text x="147.3" y="204.5" transform="rotate(-90 147.3 204.5)">RST/D11</text>
<text x="48.2" y="232.1" transform="rotate(-90 48.2 232.1)">The used USB-Bootloader on the ATtiny841 is Micronucleus</text>
<text x="51.1" y="232.1" transform="rotate(-90 51.1 232.1)">https://github.com/micronucleus/micronucleus</text>
<text x="57" y="232.1" transform="rotate(-90 57 232.1)">IC1</text>
<text x="98.7" y="232.1" transform="rotate(-90 98.7 232.1)">AT INY841-MU</text>
<text x="92.1" y="238.4" transform="rotate(-180 92.1 238.4)">100n</text>
<text x="80.2" y="246" transform="rotate(-90 80.2 246)">+5V</text>
<text x="90.7" y="245.7" transform="rotate(-180 90.7 245.7)">C1</text>
<text x="98.7" y="245.7" transform="rotate(-90 98.7 245.7)">GND</text>
</g>
<text font-size="2.7" fill="#800000" x="193.6" y="79.4" transform="rotate(-90 193.6 79.4)">OSHW</text>
<g font-size="2.3" fill="#505050">
<text x="85.9" y="67.6" transform="rotate(-90 85.9 67.6)">D+</text>
<text x="88.6" y="67.6" transform="rotate(-90 88.6 67.6)">D-</text>
<text x="91.3" y="67.6" transform="rotate(-90 91.3 67.6)">VBUS</text>
<text x="94.1" y="67.6" transform="rotate(-90 94.1 67.6)">GND</text>
<text x="105.7" y="67.8" transform="rotate(-180 105.7 67.8)">SHLD1*2</text>
<text x="84.7" y="73.7" transform="rotate(-90 84.7 73.7)">D+</text>
<text x="87.4" y="72.9" transform="rotate(-90 87.4 72.9)">D-</text>
<text x="90.2" y="76" transform="rotate(-90 90.2 76)">VBUS</text>
<text x="92.9" y="75.2" transform="rotate(-90 92.9 75.2)">GND</text>
<text x="90.2" y="80.6" transform="rotate(-90 90.2 80.6)">2</text>
<text x="90.2" y="88.1" transform="rotate(-90 90.2 88.1)">1</text>
<text x="99.7" y="129.6" transform="rotate(-90 99.7 129.6)">3</text>
<text x="102.4" y="129.6" transform="rotate(-90 102.4 129.6)">4</text>
<text x="99.7" y="137.1" transform="rotate(-90 99.7 137.1)">1</text>
<text x="102.4" y="137.1" transform="rotate(-90 102.4 137.1)">2</text>
<text x="137.8" y="150.1" transform="rotate(-90 137.8 150.1)">1</text>
<text x="140.5" y="150.1" transform="rotate(-90 140.5 150.1)">2</text>
<text x="143.2" y="150.1" transform="rotate(-90 143.2 150.1)">3</text>
<text x="146" y="150.1" transform="rotate(-90 146 150.1)">4</text>
<text x="148.7" y="150.1" transform="rotate(-90 148.7 150.1)">5</text>
<text x="151.4" y="150.1" transform="rotate(-90 151.4 150.1)">6</text>
<text x="154.1" y="150.1" transform="rotate(-90 154.1 150.1)">7</text>
<text x="60.2" y="169.7" transform="rotate(-90 60.2 169.7)">5</text>
<text x="62.9" y="169.7" transform="rotate(-90 62.9 169.7)">4</text>
<text x="65.6" y="169.7" transform="rotate(-90 65.6 169.7)">3</text>
<text x="68.4" y="169.7" transform="rotate(-90 68.4 169.7)">2</text>
<text x="71.1" y="169.7" transform="rotate(-90 71.1 169.7)">1</text>
<text x="73.8" y="169.7" transform="rotate(-90 73.8 169.7)">20</text>
<text x="76.5" y="169.7" transform="rotate(-90 76.5 169.7)">16</text>
<text x="79.3" y="169.7" transform="rotate(-90 79.3 169.7)">15</text>
<text x="84.7" y="169.7" transform="rotate(-90 84.7 169.7)">11</text>
<text x="87.4" y="169.7" transform="rotate(-90 87.4 169.7)">12</text>
<text x="90.2" y="169.7" transform="rotate(-90 90.2 169.7)">14</text>
<text x="92.9" y="169.7" transform="rotate(-90 92.9 169.7)">13</text>
<text x="137.8" y="186.1" transform="rotate(-90 137.8 186.1)">7</text>
<text x="140.5" y="186.1" transform="rotate(-90 140.5 186.1)">6</text>
<text x="143.2" y="186.1" transform="rotate(-90 143.2 186.1)">5</text>
<text x="146" y="186.1" transform="rotate(-90 146 186.1)">4</text>
<text x="148.7" y="186.1" transform="rotate(-90 148.7 186.1)">3</text>
<text x="151.4" y="186.1" transform="rotate(-90 151.4 186.1)">2</text>
<text x="154.1" y="186.1" transform="rotate(-90 154.1 186.1)">1</text>
<text x="61.4" y="207.2" transform="rotate(-90 61.4 207.2)">(PCINT0/ADC0/AREF/MISO)PA0</text>
<text x="85.9" y="208.7" transform="rotate(-90 85.9 208.7)">(PCINT8/ADC11/XTAL1/CLKI)PB0</text>
<text x="88.6" y="209.3" transform="rotate(-90 88.6 209.3)">(PCINT9/ADC10/XTAL2/INTO)PB1</text>
<text x="94.1" y="207.9" transform="rotate(-90 94.1 207.9)">(PCINT11/ADC9/RESET/DW)PB3</text>
<text x="66.8" y="219.6" transform="rotate(-90 66.8 219.6)">(PCINT2/ADC2/AIN01/TOCC1/RXD0/SS)PA2</text>
<text x="80.5" y="218" transform="rotate(-90 80.5 218)">(PCINT7/ADC7/TOCC6/ICP1/TXD0/SS)PA7</text>
<text x="64.1" y="222.5" transform="rotate(-90 64.1 222.5)">(PCINT1/ADC1/AIN00/TOCC0/TXD0/MOSI)PA1</text>
<text x="69.6" y="224.3" transform="rotate(-90 69.6 224.3)">(PCINT3/ADC3/AIN10/TOCC2/T0/XCK0/SCK)PA3</text>
<text x="75" y="225.3" transform="rotate(-90 75 225.3)">(PCINT5/ADC5/ACO0/TOCC4/T2/TXD1/MISO)PA5</text>
<text x="77.7" y="226.7" transform="rotate(-90 77.7 226.7)">(PCINT6/ADC6/ACO1/TOCC5/XCK1/SDA/MOSI)PA6</text>
<text x="91.3" y="222.3" transform="rotate(-90 91.3 222.3)">(PCINT10/ADC8/CLKO/TOCC7/ICP2/RXD0)PB2</text>
<text x="72.3" y="229.2" transform="rotate(-90 72.3 229.2)">(PCINT4/ADC4/AIN11/TOCC3/T1/RXD1/SCL/SCK)PA4</text>
<text x="85.9" y="229.6" transform="rotate(-90 85.9 229.6)">VCC</text>
<text x="94.1" y="229.6" transform="rotate(-90 94.1 229.6)">GND</text>
<text x="84.7" y="235.9" transform="rotate(-90 84.7 235.9)">9</text>
<text x="92.9" y="238.4" transform="rotate(-90 92.9 238.4)">8*2</text>
</g>
<text font-size="2.1" fill="#800000" x="193.4" y="69.1" transform="rotate(-90 193.4 69.1)">Watterott</text>
<g font-size="1.9" fill="#505050">
<text x="177.7" y="113.7" transform="rotate(-90 177.7 113.7)">Released under the Creative Commons At ribution Share-Alike</text>
<text x="179.7" y="113.7" transform="rotate(-90 179.7 113.7)">License. http://creativecommons.org/licenses/by-sa/4.0/</text>
<text x="183.8" y="113.7" transform="rotate(-90 183.8 113.7)">Designed by Tim Böscke</text>
<text x="185.8" y="113.7" transform="rotate(-90 185.8 113.7)">https://github.com/cpldcpu/Nanite</text>
<text x="113.7" y="116.4" transform="rotate(-90 113.7 116.4)">CZRER52C3V6 (3.6V &lt;180pF) + 1k5 Pull-Up</text>
<text x="115.7" y="116.4" transform="rotate(-90 115.7 116.4)">or</text>
<text x="117.8" y="116.4" transform="rotate(-90 117.8 116.4)">uClamp2511T (3.1V 6pF) + 2k2 Pull-Up</text>
<text x="85.1" y="146.4" transform="rotate(-90 85.1 146.4)">PB0</text>
<text x="87.8" y="146.4" transform="rotate(-90 87.8 146.4)">PB1</text>
<text x="90.5" y="146.4" transform="rotate(-90 90.5 146.4)">PB2</text>
<text x="93.3" y="146.4" transform="rotate(-90 93.3 146.4)">PB3</text>
<text x="61.3" y="153.2" transform="rotate(-90 61.3 153.2)">PA0</text>
<text x="64" y="153.2" transform="rotate(-90 64 153.2)">PA1</text>
<text x="66.7" y="153.2" transform="rotate(-90 66.7 153.2)">PA2</text>
<text x="69.4" y="153.2" transform="rotate(-90 69.4 153.2)">PA3</text>
<text x="72.2" y="153.2" transform="rotate(-90 72.2 153.2)">PA4</text>
<text x="74.9" y="153.2" transform="rotate(-90 74.9 153.2)">PA5</text>
<text x="77.6" y="153.2" transform="rotate(-90 77.6 153.2)">PA6</text>
<text x="80.3" y="153.2" transform="rotate(-90 80.3 153.2)">PA7</text>
<text x="141.6" y="160.4" transform="rotate(-90 141.6 160.4)">PA0</text>
<text x="144.3" y="160.4" transform="rotate(-90 144.3 160.4)">PA1</text>
<text x="147" y="160.4" transform="rotate(-90 147 160.4)">PA2</text>
<text x="149.7" y="160.4" transform="rotate(-90 149.7 160.4)">PA3</text>
<text x="152.5" y="160.4" transform="rotate(-90 152.5 160.4)">PA4</text>
<text x="155.2" y="160.4" transform="rotate(-90 155.2 160.4)">PA5</text>
<text x="71.5" y="165.4" transform="rotate(-90 71.5 165.4)">ISP-SCK</text>
<text x="74.2" y="165.4" transform="rotate(-90 74.2 165.4)">ISP-MISO</text>
<text x="76.9" y="165.4" transform="rotate(-90 76.9 165.4)">ISP-MOSI</text>
<text x="93.3" y="165.4" transform="rotate(-90 93.3 165.4)">RESET</text>
<text x="141.6" y="177.7" transform="rotate(-90 141.6 177.7)">PB0</text>
<text x="144.3" y="177.7" transform="rotate(-90 144.3 177.7)">PB1</text>
<text x="147" y="177.7" transform="rotate(-90 147 177.7)">PB3</text>
<text x="149.8" y="177.7" transform="rotate(-90 149.8 177.7)">PB2</text>
<text x="152.5" y="177.7" transform="rotate(-90 152.5 177.7)">PA7</text>
<text x="155.2" y="177.7" transform="rotate(-90 155.2 177.7)">PA6</text>
</g>
</svg>
